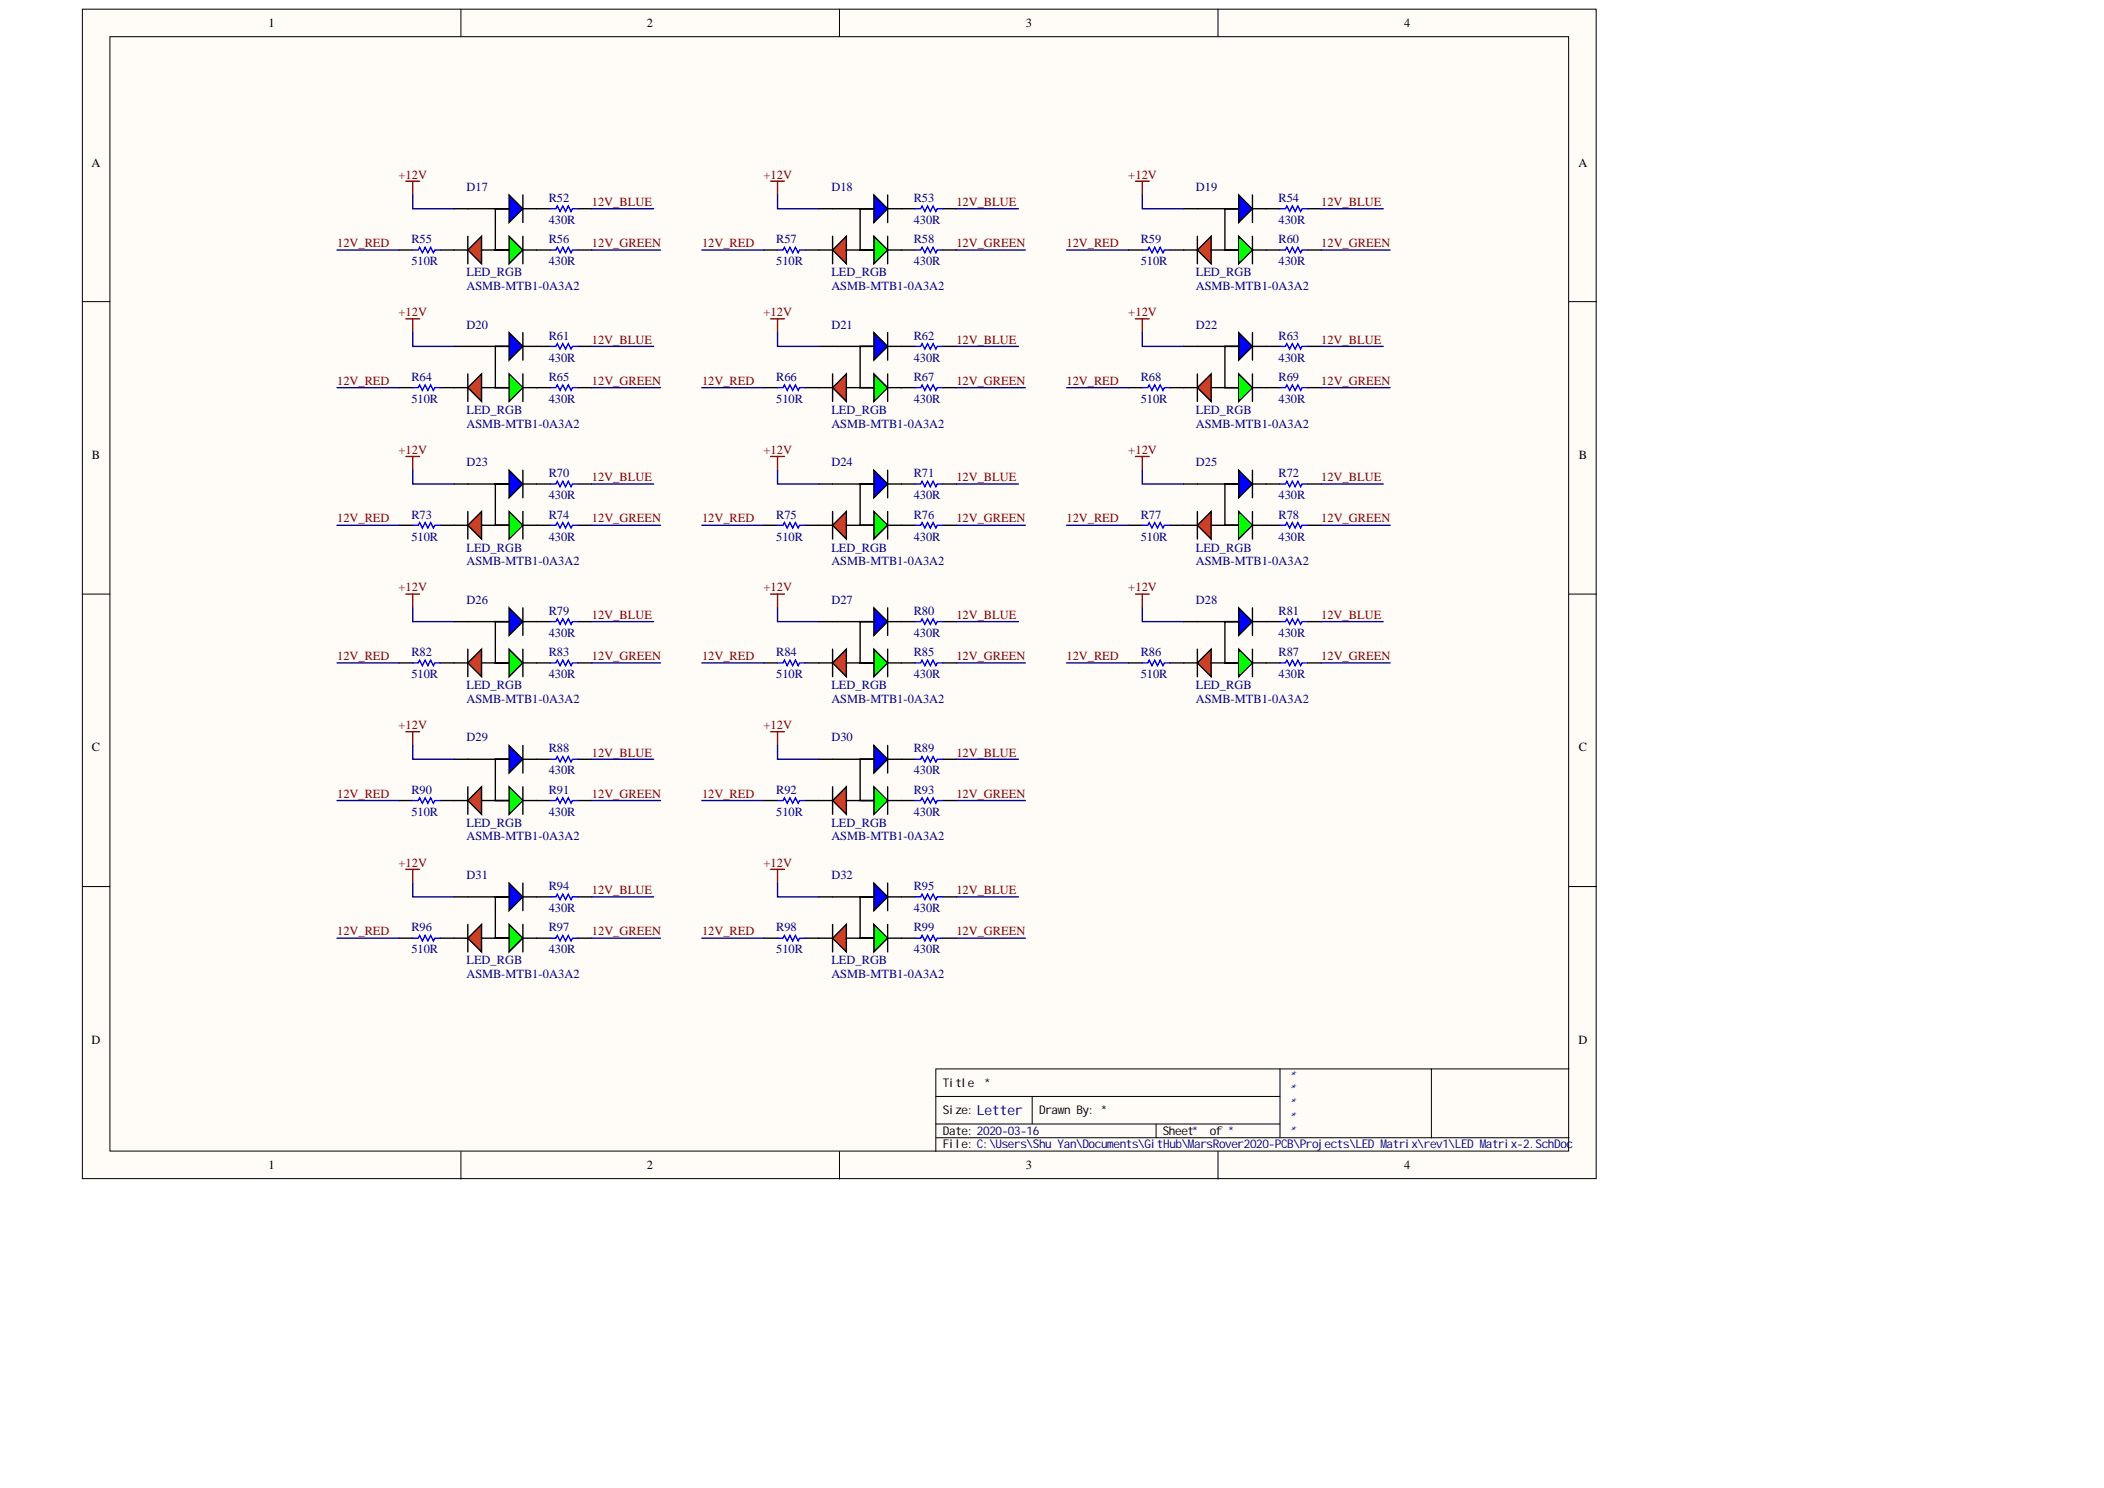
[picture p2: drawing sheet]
<svg xmlns="http://www.w3.org/2000/svg" width="371mm" height="262mm" viewBox="0 0 371 262" stroke-linecap="round" stroke-linejoin="round" font-family="sans-serif">
<g fill="#fffcf8" stroke="#000" stroke-width=".18">
<path d="M14.5 1.6h267v206.3h-267z"/>
<path d="M19.4 6.5h257.3v196.5h-257.3z"/>
</g>
<g fill="none" stroke="#000" stroke-width=".18">
<path d="M81.3 1.6v4.9M148.1 1.6v4.9M214.8 1.6v4.9M14.5 53.2h4.9M276.8 53.2h4.8M14.5 104.8h4.9M276.8 104.8h4.8M14.5 156.4h4.9M276.8 156.4h4.8M165.1 193.4h60.7M165.1 198.3h60.7M182.1 193.4v4.9"/>
<path d="M203.9 198.3v2.4M225.8 188.5v12.2M252.5 188.5h-87.4v14.6M276.8 188.5h-24.3v12.2M81.3 203.1v4.9M148.1 203.1v4.9M165.1 200.7h111.7M214.8 203.1v4.9"/>
</g>
<path d="M71.6 32h2.4M72.8 32v2.4" fill="none" stroke="#800000" stroke-width=".24"/>
<path d="M82.5 68.4l2.4-2.4v4.8z" fill="#cc4125"/>
<path d="M82.5 68.4l2.4-2.4v4.8zM82.5 66v4.8" fill="none" stroke="#000" stroke-width=".24"/>
<path d="M89.8 66l2.4 2.4-2.4 2.4z" fill="#0f0"/>
<path d="M89.8 66l2.4 2.4-2.4 2.4zM92.2 66v4.8" fill="none" stroke="#000" stroke-width=".24"/>
<path d="M89.8 58.7l2.4 2.4-2.4 2.4z" fill="#00f"/>
<path d="M89.8 58.7l2.4 2.4-2.4 2.4zM92.2 58.7v4.8M80.1 61.1h9.7h-2.4v7.3h2.4h-4.9M80.1 68.4h2.4M92.2 61.1h2.5M92.2 68.4h2.5" fill="none" stroke="#000" stroke-width=".24"/>
<path d="M82.5 44.1l2.4-2.4v4.8z" fill="#cc4125"/>
<path d="M82.5 44.1l2.4-2.4v4.8zM82.5 41.7v4.8" fill="none" stroke="#000" stroke-width=".24"/>
<path d="M89.8 41.7l2.4 2.4-2.4 2.4z" fill="#0f0"/>
<path d="M89.8 41.7l2.4 2.4-2.4 2.4zM92.2 41.7v4.8" fill="none" stroke="#000" stroke-width=".24"/>
<path d="M89.8 34.4l2.4 2.4-2.4 2.4z" fill="#00f"/>
<path d="M80.1 36.8h9.7h-2.4v7.3h2.4h-4.9M89.8 34.4l2.4 2.4-2.4 2.4zM92.2 34.4v4.8M92.2 36.8h2.5M80.1 44.1h2.4M92.2 44.1h2.5" fill="none" stroke="#000" stroke-width=".24"/>
<path d="M211.2 116.9l2.4-2.4v4.9z" fill="#cc4125"/>
<path d="M211.2 116.9l2.4-2.4v4.9zM211.2 114.5v4.9" fill="none" stroke="#000" stroke-width=".24"/>
<path d="M218.5 114.5l2.4 2.4-2.4 2.5z" fill="#0f0"/>
<path d="M218.5 114.5l2.4 2.4-2.4 2.5zM220.9 114.5v4.9" fill="none" stroke="#000" stroke-width=".24"/>
<path d="M218.5 107.2l2.4 2.4-2.4 2.5z" fill="#00f"/>
<path d="M208.8 109.6h9.7h-2.4v7.3h2.4h-4.9M208.8 116.9h2.4M218.5 107.2l2.4 2.4-2.4 2.5zM220.9 107.2v4.9M220.9 109.6h2.4M220.9 116.9h2.4" fill="none" stroke="#000" stroke-width=".24"/>
<path d="M211.2 92.7l2.4-2.5v4.9z" fill="#cc4125"/>
<path d="M211.2 92.7l2.4-2.5v4.9zM211.2 90.2v4.9" fill="none" stroke="#000" stroke-width=".24"/>
<path d="M218.5 90.2l2.4 2.5-2.4 2.4z" fill="#0f0"/>
<path d="M218.5 90.2l2.4 2.5-2.4 2.4zM220.9 90.2v4.9" fill="none" stroke="#000" stroke-width=".24"/>
<path d="M218.5 82.9l2.4 2.5-2.4 2.4z" fill="#00f"/>
<path d="M208.8 85.4h9.7h-2.4v7.3h2.4h-4.9M208.8 92.7h2.4M218.5 82.9l2.4 2.5-2.4 2.4zM220.9 82.9v4.9M220.9 85.4h2.4M220.9 92.7h2.4" fill="none" stroke="#000" stroke-width=".24"/>
<path d="M211.2 68.4l2.4-2.4v4.8z" fill="#cc4125"/>
<path d="M211.2 68.4l2.4-2.4v4.8zM211.2 66v4.8" fill="none" stroke="#000" stroke-width=".24"/>
<path d="M218.5 66l2.4 2.4-2.4 2.4z" fill="#0f0"/>
<path d="M218.5 66l2.4 2.4-2.4 2.4zM220.9 66v4.8" fill="none" stroke="#000" stroke-width=".24"/>
<path d="M218.5 58.7l2.4 2.4-2.4 2.4z" fill="#00f"/>
<path d="M218.5 58.7l2.4 2.4-2.4 2.4zM220.9 58.7v4.8M208.8 61.1h9.7h-2.4v7.3h2.4h-4.9M208.8 68.4h2.4M220.9 61.1h2.4M220.9 68.4h2.4" fill="none" stroke="#000" stroke-width=".24"/>
<path d="M211.2 44.1l2.4-2.4v4.8z" fill="#cc4125"/>
<path d="M211.2 44.1l2.4-2.4v4.8zM211.2 41.7v4.8" fill="none" stroke="#000" stroke-width=".24"/>
<path d="M218.5 41.7l2.4 2.4-2.4 2.4z" fill="#0f0"/>
<path d="M218.5 41.7l2.4 2.4-2.4 2.4zM220.9 41.7v4.8" fill="none" stroke="#000" stroke-width=".24"/>
<path d="M218.5 34.4l2.4 2.4-2.4 2.4z" fill="#00f"/>
<path d="M208.8 36.8h9.7h-2.4v7.3h2.4h-4.9M218.5 34.4l2.4 2.4-2.4 2.4zM220.9 34.4v4.8M220.9 36.8h2.4M208.8 44.1h2.4M220.9 44.1h2.4" fill="none" stroke="#000" stroke-width=".24"/>
<path d="M146.9 165.5l2.4-2.4v4.8z" fill="#cc4125"/>
<path d="M146.9 165.5l2.4-2.4v4.8zM146.9 163.1v4.8" fill="none" stroke="#000" stroke-width=".24"/>
<path d="M154.1 163.1l2.5 2.4-2.5 2.4z" fill="#0f0"/>
<path d="M154.1 163.1l2.5 2.4-2.5 2.4zM156.6 163.1v4.8" fill="none" stroke="#000" stroke-width=".24"/>
<path d="M154.1 155.8l2.5 2.4-2.5 2.4z" fill="#00f"/>
<path d="M144.4 158.2h9.7h-2.4v7.3h2.4h-4.8M154.1 155.8l2.5 2.4-2.5 2.4zM156.6 155.8v4.8M156.6 158.2h2.4M144.4 165.5h2.5M156.6 165.5h2.4" fill="none" stroke="#000" stroke-width=".24"/>
<path d="M146.9 141.2l2.4-2.4v4.8z" fill="#cc4125"/>
<path d="M146.9 138.8v4.8M146.9 141.2l2.4-2.4v4.8z" fill="none" stroke="#000" stroke-width=".24"/>
<path d="M154.1 138.8l2.5 2.4-2.5 2.4z" fill="#0f0"/>
<path d="M154.1 138.8l2.5 2.4-2.5 2.4zM156.6 138.8v4.8" fill="none" stroke="#000" stroke-width=".24"/>
<path d="M154.1 131.5l2.5 2.4-2.5 2.5z" fill="#00f"/>
<path d="M144.4 133.9h9.7h-2.4v7.3h2.4h-4.8M154.1 131.5l2.5 2.4-2.5 2.5zM156.6 131.5v4.9M156.6 133.9h2.4M144.4 141.2h2.5M156.6 141.2h2.4" fill="none" stroke="#000" stroke-width=".24"/>
<path d="M146.9 116.9l2.4-2.4v4.9z" fill="#cc4125"/>
<path d="M146.9 116.9l2.4-2.4v4.9zM146.9 114.5v4.9" fill="none" stroke="#000" stroke-width=".24"/>
<path d="M154.1 114.5l2.5 2.4-2.5 2.5z" fill="#0f0"/>
<path d="M154.1 114.5l2.5 2.4-2.5 2.5zM156.6 114.5v4.9" fill="none" stroke="#000" stroke-width=".24"/>
<path d="M154.1 107.2l2.5 2.4-2.5 2.5z" fill="#00f"/>
<path d="M144.4 109.6h9.7h-2.4v7.3h2.4h-4.8M144.4 116.9h2.5M154.1 107.2l2.5 2.4-2.5 2.5zM156.6 107.2v4.9M156.6 109.6h2.4M156.6 116.9h2.4" fill="none" stroke="#000" stroke-width=".24"/>
<path d="M146.9 92.7l2.4-2.5v4.9z" fill="#cc4125"/>
<path d="M146.9 92.7l2.4-2.5v4.9zM146.9 90.2v4.9" fill="none" stroke="#000" stroke-width=".24"/>
<path d="M154.1 90.2l2.5 2.5-2.5 2.4z" fill="#0f0"/>
<path d="M154.1 90.2l2.5 2.5-2.5 2.4zM156.6 90.2v4.9" fill="none" stroke="#000" stroke-width=".24"/>
<path d="M154.1 82.9l2.5 2.5-2.5 2.4z" fill="#00f"/>
<path d="M144.4 85.4h9.7h-2.4v7.3h2.4h-4.8M144.4 92.7h2.5M154.1 82.9l2.5 2.5-2.5 2.4zM156.6 82.9v4.9M156.6 85.4h2.4M156.6 92.7h2.4" fill="none" stroke="#000" stroke-width=".24"/>
<path d="M146.9 68.4l2.4-2.4v4.8z" fill="#cc4125"/>
<path d="M146.9 68.4l2.4-2.4v4.8zM146.9 66v4.8" fill="none" stroke="#000" stroke-width=".24"/>
<path d="M154.1 66l2.5 2.4-2.5 2.4z" fill="#0f0"/>
<path d="M154.1 66l2.5 2.4-2.5 2.4zM156.6 66v4.8" fill="none" stroke="#000" stroke-width=".24"/>
<path d="M154.1 58.7l2.5 2.4-2.5 2.4z" fill="#00f"/>
<path d="M154.1 58.7l2.5 2.4-2.5 2.4zM156.6 58.7v4.8M144.4 61.1h9.7h-2.4v7.3h2.4h-4.8M144.4 68.4h2.5M156.6 61.1h2.4M156.6 68.4h2.4" fill="none" stroke="#000" stroke-width=".24"/>
<path d="M146.9 44.1l2.4-2.4v4.8z" fill="#cc4125"/>
<path d="M146.9 44.1l2.4-2.4v4.8zM146.9 41.7v4.8" fill="none" stroke="#000" stroke-width=".24"/>
<path d="M154.1 41.7l2.5 2.4-2.5 2.4z" fill="#0f0"/>
<path d="M154.1 41.7l2.5 2.4-2.5 2.4zM156.6 41.7v4.8" fill="none" stroke="#000" stroke-width=".24"/>
<path d="M154.1 34.4l2.5 2.4-2.5 2.4z" fill="#00f"/>
<path d="M144.4 36.8h9.7h-2.4v7.3h2.4h-4.8M154.1 34.4l2.5 2.4-2.5 2.4zM156.6 34.4v4.8M156.6 36.8h2.4M144.4 44.1h2.5M156.6 44.1h2.4" fill="none" stroke="#000" stroke-width=".24"/>
<path d="M82.5 165.5l2.4-2.4v4.8z" fill="#cc4125"/>
<path d="M82.5 165.5l2.4-2.4v4.8zM82.5 163.1v4.8" fill="none" stroke="#000" stroke-width=".24"/>
<path d="M89.8 163.1l2.4 2.4-2.4 2.4z" fill="#0f0"/>
<path d="M89.8 163.1l2.4 2.4-2.4 2.4zM92.2 163.1v4.8" fill="none" stroke="#000" stroke-width=".24"/>
<path d="M89.8 155.8l2.4 2.4-2.4 2.4z" fill="#00f"/>
<path d="M80.1 158.2h9.7h-2.4v7.3h2.4h-4.9M89.8 155.8l2.4 2.4-2.4 2.4zM92.2 155.8v4.8M92.2 158.2h2.5M80.1 165.5h2.4M92.2 165.5h2.5" fill="none" stroke="#000" stroke-width=".24"/>
<path d="M82.5 141.2l2.4-2.4v4.8z" fill="#cc4125"/>
<path d="M82.5 138.8v4.8M82.5 141.2l2.4-2.4v4.8z" fill="none" stroke="#000" stroke-width=".24"/>
<path d="M89.8 138.8l2.4 2.4-2.4 2.4z" fill="#0f0"/>
<path d="M89.8 138.8l2.4 2.4-2.4 2.4zM92.2 138.8v4.8" fill="none" stroke="#000" stroke-width=".24"/>
<path d="M89.8 131.5l2.4 2.4-2.4 2.5z" fill="#00f"/>
<path d="M80.1 133.9h9.7h-2.4v7.3h2.4h-4.9M89.8 131.5l2.4 2.4-2.4 2.5zM92.2 131.5v4.9M92.2 133.9h2.5M80.1 141.2h2.4M92.2 141.2h2.5" fill="none" stroke="#000" stroke-width=".24"/>
<path d="M82.5 116.9l2.4-2.4v4.9z" fill="#cc4125"/>
<path d="M82.5 116.9l2.4-2.4v4.9zM82.5 114.5v4.9" fill="none" stroke="#000" stroke-width=".24"/>
<path d="M89.8 114.5l2.4 2.4-2.4 2.5z" fill="#0f0"/>
<path d="M89.8 114.5l2.4 2.4-2.4 2.5zM92.2 114.5v4.9" fill="none" stroke="#000" stroke-width=".24"/>
<path d="M89.8 107.2l2.4 2.4-2.4 2.5z" fill="#00f"/>
<path d="M80.1 109.6h9.7h-2.4v7.3h2.4h-4.9M80.1 116.9h2.4M89.8 107.2l2.4 2.4-2.4 2.5zM92.2 107.2v4.9M92.2 109.6h2.5M92.2 116.9h2.5" fill="none" stroke="#000" stroke-width=".24"/>
<path d="M82.5 92.7l2.4-2.5v4.9z" fill="#cc4125"/>
<path d="M82.5 92.7l2.4-2.5v4.9zM82.5 90.2v4.9" fill="none" stroke="#000" stroke-width=".24"/>
<path d="M89.8 90.2l2.4 2.5-2.4 2.4z" fill="#0f0"/>
<path d="M89.8 90.2l2.4 2.5-2.4 2.4zM92.2 90.2v4.9" fill="none" stroke="#000" stroke-width=".24"/>
<path d="M89.8 82.9l2.4 2.5-2.4 2.4z" fill="#00f"/>
<g fill="none" stroke="#000" stroke-width=".24">
<path d="M94.7 36.8h2.4M101.9 36.8h2.5M159 36.8h2.4M166.3 36.8h2.4M223.3 36.8h2.5M230.6 36.8h2.5M70.4 44.1h2.4M77.7 44.1h2.4M94.7 44.1h2.4M101.9 44.1h2.5M134.7 44.1h2.4M142 44.1h2.4"/>
<path d="M159 44.1h2.4M166.3 44.1h2.4M199.1 44.1h2.4M206.3 44.1h2.5M223.3 44.1h2.5M230.6 44.1h2.5M70.4 68.4h2.4M77.7 68.4h2.4M94.7 68.4h2.4M94.7 61.1h2.4M101.9 68.4h2.5M101.9 61.1h2.5"/>
<path d="M134.7 68.4h2.4M142 68.4h2.4M159 68.4h2.4M159 61.1h2.4M166.3 68.4h2.4M166.3 61.1h2.4M199.1 68.4h2.4M206.3 68.4h2.5M223.3 68.4h2.5M223.3 61.1h2.5M230.6 68.4h2.5M230.6 61.1h2.5"/>
<path d="M70.4 92.7h2.4M77.7 92.7h4.8M80.1 85.4h9.7h-2.4v7.3h2.4h-4.9M89.8 82.9l2.4 2.5-2.4 2.4zM92.2 82.9v4.9M92.2 85.4h4.9M92.2 92.7h4.9M101.9 85.4h2.5M101.9 92.7h2.5M134.7 92.7h2.4M142 92.7h2.4M159 85.4h2.4"/>
<path d="M159 92.7h2.4M166.3 85.4h2.4M166.3 92.7h2.4M199.1 92.7h2.4M206.3 92.7h2.5M223.3 85.4h2.5M223.3 92.7h2.5M230.6 85.4h2.5M230.6 92.7h2.5M70.4 116.9h2.4M77.7 116.9h2.4M94.7 116.9h2.4"/>
<path d="M94.7 109.6h2.4M101.9 116.9h2.5M101.9 109.6h2.5M134.7 116.9h2.4M142 116.9h2.4M159 116.9h2.4M159 109.6h2.4M166.3 116.9h2.4M166.3 109.6h2.4M199.1 116.9h2.4M206.3 116.9h2.5M223.3 116.9h2.5"/>
<path d="M223.3 109.6h2.5M230.6 116.9h2.5M230.6 109.6h2.5M94.7 133.9h2.4M101.9 133.9h2.5M159 133.9h2.4M166.3 133.9h2.4M70.4 141.2h2.4M77.7 141.2h2.4M94.7 141.2h2.4M94.7 158.2h2.4M101.9 141.2h2.5"/>
<path d="M101.9 158.2h2.5M134.7 141.2h2.4M142 141.2h2.4M159 141.2h2.4M159 158.2h2.4M166.3 141.2h2.4M166.3 158.2h2.4M70.4 165.5h2.4M77.7 165.5h2.4M94.7 165.5h2.4M101.9 165.5h2.5M134.7 165.5h2.4"/>
<path d="M142 165.5h2.4M159 165.5h2.4M166.3 165.5h2.4"/>
</g>
<g fill="none" stroke="#00f" stroke-width=".24">
<path d="M97.1 36.8h1l.2-.5 .5 1 .5-1 .5 1 .4-1 .5 1 .3-.5h.9M161.4 36.8h1l.2-.5 .5 1 .5-1 .5 1 .5-1 .5 1 .2-.5h1M225.8 36.8h.9l.3-.5 .5 1 .5-1 .4 1 .5-1 .5 1 .3-.5h.9M72.8 44.1h1l.2-.5 .5 1 .5-1 .5 1 .5-1 .4 1 .3-.5h1M97.1 44.1h1l.2-.5 .5 1 .5-1 .5 1 .4-1 .5 1 .3-.5h.9M137.1 44.1h1l.3-.5 .4 1 .5-1 .5 1 .5-1 .5 1 .2-.5h1M161.4 44.1h1l.2-.5 .5 1 .5-1 .5 1 .5-1 .5 1 .2-.5h1M201.5 44.1h1l.2-.5 .5 1 .5-1 .5 1 .4-1 .5 1 .3-.5h.9M225.8 44.1h.9l.3-.5 .5 1 .5-1 .4 1 .5-1 .5 1 .3-.5h.9M72.8 68.4h1l.2-.5 .5 1 .5-1 .5 1 .5-1 .4 1 .3-.5h1M97.1 68.4h1l.2-.5 .5 1 .5-1 .5 1 .4-1 .5 1 .3-.5h.9M97.1 61.1h1l.2-.5 .5 1 .5-1 .5 1 .4-1 .5 1 .3-.5h.9"/>
<path d="M137.1 68.4h1l.3-.5 .4 1 .5-1 .5 1 .5-1 .5 1 .2-.5h1M161.4 68.4h1l.2-.5 .5 1 .5-1 .5 1 .5-1 .5 1 .2-.5h1M161.4 61.1h1l.2-.5 .5 1 .5-1 .5 1 .5-1 .5 1 .2-.5h1M201.5 68.4h1l.2-.5 .5 1 .5-1 .5 1 .4-1 .5 1 .3-.5h.9M225.8 68.4h.9l.3-.5 .5 1 .5-1 .4 1 .5-1 .5 1 .3-.5h.9M225.8 61.1h.9l.3-.5 .5 1 .5-1 .4 1 .5-1 .5 1 .3-.5h.9M72.8 92.7h1l.2-.5 .5 .9 .5-.9 .5 .9 .5-.9 .4 .9 .3-.4h1M97.1 92.7h1l.2-.5 .5 .9 .5-.9 .5 .9 .4-.9 .5 .9 .3-.4h.9M97.1 85.4h1l.2-.5 .5 1 .5-1 .5 1 .4-1 .5 1 .3-.5h.9M137.1 92.7h1l.3-.5 .4 .9 .5-.9 .5 .9 .5-.9 .5 .9 .2-.4h1M161.4 92.7h1l.2-.5 .5 .9 .5-.9 .5 .9 .5-.9 .5 .9 .2-.4h1M161.4 85.4h1l.2-.5 .5 1 .5-1 .5 1 .5-1 .5 1 .2-.5h1"/>
<path d="M201.5 92.7h1l.2-.5 .5 .9 .5-.9 .5 .9 .4-.9 .5 .9 .3-.4h.9M225.8 92.7h.9l.3-.5 .5 .9 .5-.9 .4 .9 .5-.9 .5 .9 .3-.4h.9M225.8 85.4h.9l.3-.5 .5 1 .5-1 .4 1 .5-1 .5 1 .3-.5h.9M72.8 116.9h1l.2-.5 .5 1 .5-1 .5 1 .5-1 .4 1 .3-.5h1M97.1 116.9h1l.2-.5 .5 1 .5-1 .5 1 .4-1 .5 1 .3-.5h.9M97.1 109.6h1l.2-.4 .5 .9 .5-.9 .5 .9 .4-.9 .5 .9 .3-.5h.9M137.1 116.9h1l.3-.5 .4 1 .5-1 .5 1 .5-1 .5 1 .2-.5h1M161.4 116.9h1l.2-.5 .5 1 .5-1 .5 1 .5-1 .5 1 .2-.5h1M161.4 109.6h1l.2-.4 .5 .9 .5-.9 .5 .9 .5-.9 .5 .9 .2-.5h1M201.5 116.9h1l.2-.5 .5 1 .5-1 .5 1 .4-1 .5 1 .3-.5h.9M225.8 116.9h.9l.3-.5 .5 1 .5-1 .4 1 .5-1 .5 1 .3-.5h.9M225.8 109.6h.9l.3-.4 .5 .9 .5-.9 .4 .9 .5-.9 .5 .9 .3-.5h.9"/>
<path d="M97.1 133.9h1l.2-.5 .5 1 .5-1 .5 1 .4-1 .5 1 .3-.5h.9M161.4 133.9h1l.2-.5 .5 1 .5-1 .5 1 .5-1 .5 1 .2-.5h1M72.8 141.2h1l.2-.5 .5 1 .5-1 .5 1 .5-1 .4 1 .3-.5h1M97.1 141.2h1l.2-.5 .5 1 .5-1 .5 1 .4-1 .5 1 .3-.5h.9M97.1 158.2h1l.2-.5 .5 1 .5-1 .5 1 .4-1 .5 1 .3-.5h.9M137.1 141.2h1l.3-.5 .4 1 .5-1 .5 1 .5-1 .5 1 .2-.5h1M161.4 141.2h1l.2-.5 .5 1 .5-1 .5 1 .5-1 .5 1 .2-.5h1M161.4 158.2h1l.2-.5 .5 1 .5-1 .5 1 .5-1 .5 1 .2-.5h1M72.8 165.5h1l.2-.5 .5 1 .5-1 .5 1 .5-1 .4 1 .3-.5h1M97.1 165.5h1l.2-.5 .5 1 .5-1 .5 1 .4-1 .5 1 .3-.5h.9M137.1 165.5h1l.3-.5 .4 1 .5-1 .5 1 .5-1 .5 1 .2-.5h1M161.4 165.5h1l.2-.5 .5 1 .5-1 .5 1 .5-1 .5 1 .2-.5h1"/>
</g>
<g fill="none" stroke="#800000" stroke-width=".24">
<path d="M135.9 32h2.5M137.1 32v2.4M200.3 32h2.4M201.5 32v2.4M71.6 56.2h2.4M72.8 56.2v2.5M135.9 56.2h2.5M137.1 56.2v2.5M200.3 56.2h2.4M201.5 56.2v2.5M71.6 80.5h2.4M72.8 80.5v2.4"/>
<path d="M135.9 80.5h2.5M137.1 80.5v2.4M200.3 80.5h2.4M201.5 80.5v2.4M71.6 104.8h2.4M72.8 104.8v2.4M135.9 104.8h2.5M137.1 104.8v2.4M200.3 104.8h2.4M201.5 104.8v2.4M71.6 129.1h2.4M72.8 129.1v2.4"/>
<path d="M135.9 129.1h2.5M137.1 129.1v2.4M71.6 153.3h2.4M72.8 153.3v2.5M135.9 153.3h2.5M137.1 153.3v2.5"/>
</g>
<g fill="none" stroke="#000080" stroke-width=".24">
<path d="M72.8 34.4v2.4h7.3M104.4 36.8h10.9M137.1 34.4v2.4h7.3M168.7 36.8h10.9M201.5 34.4v2.4h7.3M233.1 36.8h10.9M59.4 44.1h11M72.8 58.7v2.4h7.3M104.4 44.1h12.1M123.8 44.1h10.9M137.1 58.7v2.4h7.3M168.7 44.1h12.2"/>
<path d="M188.1 44.1h11M201.5 58.7v2.4h7.3M233.1 44.1h12.1M59.4 68.4h11M104.4 68.4h12.1M104.4 61.1h10.9M123.8 68.4h10.9M168.7 68.4h12.2M168.7 61.1h10.9M188.1 68.4h11M233.1 68.4h12.1M233.1 61.1h10.9"/>
<path d="M59.4 92.7h11M72.8 82.9v2.5h7.3M104.4 92.7h12.1M104.4 85.4h10.9M123.8 92.7h10.9M137.1 82.9v2.5h7.3M168.7 92.7h12.2M168.7 85.4h10.9M188.1 92.7h11M201.5 82.9v2.5h7.3M233.1 92.7h12.1M233.1 85.4h10.9"/>
<path d="M59.4 116.9h11M72.8 107.2v2.4h7.3M104.4 116.9h12.1M104.4 109.6h10.9M123.8 116.9h10.9M137.1 107.2v2.4h7.3M168.7 116.9h12.2M168.7 109.6h10.9M188.1 116.9h11M201.5 107.2v2.4h7.3M233.1 116.9h12.1M233.1 109.6h10.9"/>
<path d="M72.8 131.5v2.4h7.3M104.4 133.9h10.9M137.1 131.5v2.4h7.3M168.7 133.9h10.9M59.4 141.2h11M72.8 155.8v2.4h7.3M104.4 141.2h12.1M104.4 158.2h10.9M123.8 141.2h10.9M137.1 155.8v2.4h7.3M168.7 141.2h12.2M168.7 158.2h10.9"/>
<path d="M59.4 165.5h11M104.4 165.5h12.1M123.8 165.5h10.9M168.7 165.5h12.2"/>
</g>
<text font-size="2.4" fill="#000080" x="172.3" y="196.6">Letter</text>
<g font-size="2.2">
<text x="47.4" y="4.8">1</text>
<text x="114.1" y="4.8">2</text>
<text x="180.9" y="4.8">3</text>
<text x="247.7" y="4.8">4</text>
<text x="16.1" y="29.4">A</text>
<text x="278.4" y="29.4">A</text>
<text x="16.2" y="80.9">B</text>
<text x="278.5" y="80.9">B</text>
<text x="16.2" y="132.5">C</text>
<text x="278.5" y="132.5">C</text>
<text x="16.1" y="184.1">D</text>
<text x="278.4" y="184.1">D</text>
<text x="47.4" y="206.3">1</text>
<text x="114.1" y="206.3">2</text>
<text x="180.9" y="206.3">3</text>
<text x="247.7" y="206.3">4</text>
</g>
<g font-size="2.2" fill="#800000">
<text x="70.3" y="31.5">+12V</text>
<text x="134.6" y="31.5">+12V</text>
<text x="199" y="31.5">+12V</text>
<text x="104.4" y="36.3">12V_BLUE</text>
<text x="168.7" y="36.3">12V_BLUE</text>
<text x="233.1" y="36.3">12V_BLUE</text>
<text x="59.5" y="43.6">12V_RED</text>
<text x="104.4" y="43.6">12V_GREEN</text>
<text x="123.8" y="43.6">12V_RED</text>
<text x="168.7" y="43.6">12V_GREEN</text>
<text x="188.1" y="43.6">12V_RED</text>
<text x="233.1" y="43.6">12V_GREEN</text>
<text x="70.3" y="55.8">+12V</text>
<text x="134.6" y="55.8">+12V</text>
<text x="199" y="55.8">+12V</text>
<text x="104.4" y="60.7">12V_BLUE</text>
<text x="168.7" y="60.7">12V_BLUE</text>
<text x="233.1" y="60.7">12V_BLUE</text>
<text x="59.5" y="67.9">12V_RED</text>
<text x="104.4" y="67.9">12V_GREEN</text>
<text x="123.8" y="67.9">12V_RED</text>
<text x="168.7" y="67.9">12V_GREEN</text>
<text x="188.1" y="67.9">12V_RED</text>
<text x="233.1" y="67.9">12V_GREEN</text>
<text x="70.3" y="80.1">+12V</text>
<text x="134.6" y="80.1">+12V</text>
<text x="199" y="80.1">+12V</text>
<text x="104.4" y="84.9">12V_BLUE</text>
<text x="168.7" y="84.9">12V_BLUE</text>
<text x="233.1" y="84.9">12V_BLUE</text>
<text x="59.5" y="92.2">12V_RED</text>
<text x="104.4" y="92.2">12V_GREEN</text>
<text x="123.8" y="92.2">12V_RED</text>
<text x="168.7" y="92.2">12V_GREEN</text>
<text x="188.1" y="92.2">12V_RED</text>
<text x="233.1" y="92.2">12V_GREEN</text>
<text x="70.3" y="104.3">+12V</text>
<text x="134.6" y="104.3">+12V</text>
<text x="199" y="104.3">+12V</text>
<text x="104.4" y="109.1">12V_BLUE</text>
<text x="168.7" y="109.1">12V_BLUE</text>
<text x="233.1" y="109.1">12V_BLUE</text>
<text x="59.5" y="116.5">12V_RED</text>
<text x="104.4" y="116.5">12V_GREEN</text>
<text x="123.8" y="116.5">12V_RED</text>
<text x="168.7" y="116.5">12V_GREEN</text>
<text x="188.1" y="116.5">12V_RED</text>
<text x="233.1" y="116.5">12V_GREEN</text>
<text x="70.3" y="128.6">+12V</text>
<text x="134.6" y="128.6">+12V</text>
<text x="104.4" y="133.5">12V_BLUE</text>
<text x="168.7" y="133.5">12V_BLUE</text>
<text x="59.5" y="140.7">12V_RED</text>
<text x="104.4" y="140.7">12V_GREEN</text>
<text x="123.8" y="140.7">12V_RED</text>
<text x="168.7" y="140.7">12V_GREEN</text>
<text x="70.3" y="152.9">+12V</text>
<text x="134.6" y="152.9">+12V</text>
<text x="104.4" y="157.7">12V_BLUE</text>
<text x="168.7" y="157.7">12V_BLUE</text>
<text x="59.5" y="165">12V_RED</text>
<text x="104.4" y="165">12V_GREEN</text>
<text x="123.8" y="165">12V_RED</text>
<text x="168.7" y="165">12V_GREEN</text>
</g>
<g font-size="2.2" fill="#000080">
<text x="82.3" y="33.7">D17</text>
<text x="96.8" y="35.7">R52</text>
<text x="146.6" y="33.7">D18</text>
<text x="161.2" y="35.7">R53</text>
<text x="210.9" y="33.7">D19</text>
<text x="225.5" y="35.7">R54</text>
<text x="96.8" y="39.5">430R</text>
<text x="161.2" y="39.5">430R</text>
<text x="225.5" y="39.5">430R</text>
<text x="72.6" y="46.8">510R</text>
<text x="72.6" y="42.9">R55</text>
<text x="96.8" y="46.8">430R</text>
<text x="96.8" y="42.9">R56</text>
<text x="136.9" y="46.8">510R</text>
<text x="136.9" y="42.9">R57</text>
<text x="161.2" y="46.8">430R</text>
<text x="161.2" y="42.9">R58</text>
<text x="201.2" y="46.8">510R</text>
<text x="201.2" y="42.9">R59</text>
<text x="225.5" y="46.8">430R</text>
<text x="225.5" y="42.9">R60</text>
<text x="82.3" y="51.2">ASMB-MTB1-0A3A2</text>
<text x="82.3" y="48.7">LED_RGB</text>
<text x="146.6" y="51.2">ASMB-MTB1-0A3A2</text>
<text x="146.6" y="48.7">LED_RGB</text>
<text x="210.9" y="51.2">ASMB-MTB1-0A3A2</text>
<text x="210.9" y="48.7">LED_RGB</text>
<text x="82.3" y="58">D20</text>
<text x="96.8" y="59.9">R61</text>
<text x="146.6" y="58">D21</text>
<text x="161.2" y="59.9">R62</text>
<text x="210.9" y="58">D22</text>
<text x="225.5" y="59.9">R63</text>
<text x="96.8" y="63.8">430R</text>
<text x="161.2" y="63.8">430R</text>
<text x="225.5" y="63.8">430R</text>
<text x="72.6" y="71">510R</text>
<text x="72.6" y="67.2">R64</text>
<text x="96.8" y="71">430R</text>
<text x="96.8" y="67.2">R65</text>
<text x="136.9" y="71">510R</text>
<text x="136.9" y="67.2">R66</text>
<text x="161.2" y="71">430R</text>
<text x="161.2" y="67.2">R67</text>
<text x="201.2" y="71">510R</text>
<text x="201.2" y="67.2">R68</text>
<text x="225.5" y="71">430R</text>
<text x="225.5" y="67.2">R69</text>
<text x="82.3" y="75.4">ASMB-MTB1-0A3A2</text>
<text x="82.3" y="73">LED_RGB</text>
<text x="146.6" y="75.4">ASMB-MTB1-0A3A2</text>
<text x="146.6" y="73">LED_RGB</text>
<text x="210.9" y="75.4">ASMB-MTB1-0A3A2</text>
<text x="210.9" y="73">LED_RGB</text>
<text x="82.3" y="82.2">D23</text>
<text x="146.6" y="82.2">D24</text>
<text x="210.9" y="82.2">D25</text>
<text x="96.8" y="88">430R</text>
<text x="96.8" y="84.1">R70</text>
<text x="161.2" y="88">430R</text>
<text x="161.2" y="84.1">R71</text>
<text x="225.5" y="88">430R</text>
<text x="225.5" y="84.1">R72</text>
<text x="72.6" y="95.4">510R</text>
<text x="72.6" y="91.5">R73</text>
<text x="96.8" y="95.4">430R</text>
<text x="96.8" y="91.5">R74</text>
<text x="136.9" y="95.4">510R</text>
<text x="136.9" y="91.5">R75</text>
<text x="161.2" y="95.4">430R</text>
<text x="161.2" y="91.5">R76</text>
<text x="201.2" y="95.4">510R</text>
<text x="201.2" y="91.5">R77</text>
<text x="225.5" y="95.4">430R</text>
<text x="225.5" y="91.5">R78</text>
<text x="82.3" y="99.7">ASMB-MTB1-0A3A2</text>
<text x="82.3" y="97.3">LED_RGB</text>
<text x="146.6" y="99.7">ASMB-MTB1-0A3A2</text>
<text x="146.6" y="97.3">LED_RGB</text>
<text x="210.9" y="99.7">ASMB-MTB1-0A3A2</text>
<text x="210.9" y="97.3">LED_RGB</text>
<text x="82.3" y="106.5">D26</text>
<text x="146.6" y="106.5">D27</text>
<text x="210.9" y="106.5">D28</text>
<text x="96.8" y="112.4">430R</text>
<text x="96.8" y="108.5">R79</text>
<text x="161.2" y="112.4">430R</text>
<text x="161.2" y="108.5">R80</text>
<text x="225.5" y="112.4">430R</text>
<text x="225.5" y="108.5">R81</text>
<text x="72.6" y="119.6">510R</text>
<text x="72.6" y="115.7">R82</text>
<text x="96.8" y="119.6">430R</text>
<text x="96.8" y="115.7">R83</text>
<text x="136.9" y="119.6">510R</text>
<text x="136.9" y="115.7">R84</text>
<text x="161.2" y="119.6">430R</text>
<text x="161.2" y="115.7">R85</text>
<text x="201.2" y="119.6">510R</text>
<text x="201.2" y="115.7">R86</text>
<text x="225.5" y="119.6">430R</text>
<text x="225.5" y="115.7">R87</text>
<text x="82.3" y="124">ASMB-MTB1-0A3A2</text>
<text x="82.3" y="121.6">LED_RGB</text>
<text x="146.6" y="124">ASMB-MTB1-0A3A2</text>
<text x="146.6" y="121.6">LED_RGB</text>
<text x="210.9" y="124">ASMB-MTB1-0A3A2</text>
<text x="210.9" y="121.6">LED_RGB</text>
<text x="82.3" y="130.8">D29</text>
<text x="146.6" y="130.8">D30</text>
<text x="96.8" y="136.6">430R</text>
<text x="96.8" y="132.7">R88</text>
<text x="161.2" y="136.6">430R</text>
<text x="161.2" y="132.7">R89</text>
<text x="72.6" y="143.9">510R</text>
<text x="72.6" y="140">R90</text>
<text x="96.8" y="143.9">430R</text>
<text x="96.8" y="140">R91</text>
<text x="136.9" y="143.9">510R</text>
<text x="136.9" y="140">R92</text>
<text x="161.2" y="143.9">430R</text>
<text x="161.2" y="140">R93</text>
<text x="82.3" y="148.2">ASMB-MTB1-0A3A2</text>
<text x="82.3" y="145.8">LED_RGB</text>
<text x="146.6" y="148.2">ASMB-MTB1-0A3A2</text>
<text x="146.6" y="145.8">LED_RGB</text>
<text x="82.3" y="155.1">D31</text>
<text x="146.6" y="155.1">D32</text>
<text x="96.8" y="160.9">430R</text>
<text x="96.8" y="157">R94</text>
<text x="161.2" y="160.9">430R</text>
<text x="161.2" y="157">R95</text>
<text x="72.6" y="164.3">R96</text>
<text x="96.8" y="164.3">R97</text>
<text x="136.9" y="164.3">R98</text>
<text x="161.2" y="164.3">R99</text>
<text x="72.6" y="168.2">510R</text>
<text x="82.3" y="172.6">ASMB-MTB1-0A3A2</text>
<text x="82.3" y="170.1">LED_RGB</text>
<text x="96.8" y="168.2">430R</text>
<text x="136.9" y="168.2">510R</text>
<text x="146.6" y="172.6">ASMB-MTB1-0A3A2</text>
<text x="146.6" y="170.1">LED_RGB</text>
<text x="161.2" y="168.2">430R</text>
</g>
<g font-size="2.1">
<text x="166.3" y="191.7">Title</text>
<text x="173.6" y="191.7">*</text>
<text x="166.3" y="196.6">Size:</text>
<text x="183.3" y="196.6">Draw</text>
<text x="187.7" y="196.6">n By: *</text>
<text x="166.3" y="200.2">Date: 2020-03-16</text>
<text x="166.3" y="202.6">File: C:\Users\Shu Yan\Documents\GitHub\M</text>
<text x="205.1" y="200.2">Sheet*</text>
<text x="213.4" y="200.2">of *</text>
</g>
<g font-size="2.1" fill="#000080">
<text x="227" y="190.5">*</text>
<text x="227" y="192.8">*</text>
<text x="227" y="195.3">*</text>
<text x="227" y="197.7">*</text>
<text x="210.6" y="202.6">arsRover2020-PCB\Projects\LED M</text>
<text x="227" y="200.2">*</text>
<text x="244.6" y="202.6">atrix\rev1\LED M</text>
<text x="262.1" y="202.6">atrix-2.SchDoc</text>
</g>
</svg>
